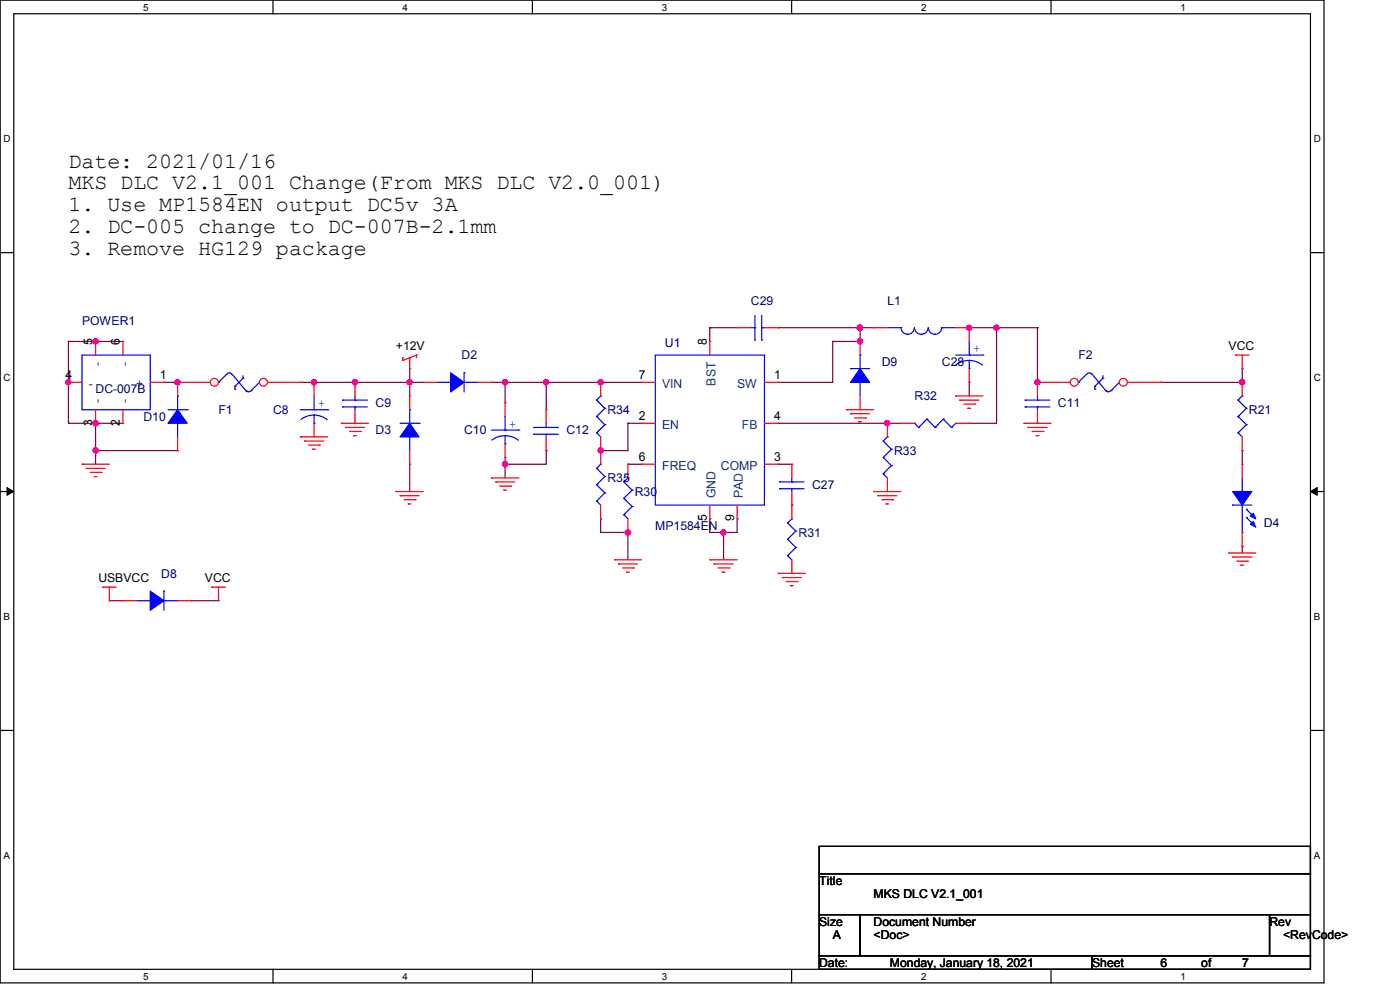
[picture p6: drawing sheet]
<svg xmlns="http://www.w3.org/2000/svg" width="297mm" height="210mm" viewBox="0 0 297 210" stroke-linecap="round" stroke-linejoin="round" font-family="sans-serif">
<path d="M0 0h280.9v208.5h-280.9zM2.9 2.9h275.1v202.7h-275.1z" fill="none" stroke="#000" stroke-width=".25"/>
<g fill="#fff">
<path d="M30.4 .3h1.1v2.4h-1.1z"/>
<path d="M30.4 205.9h1.1v2.3h-1.1z"/>
</g>
<path d="M57.9 0v2.9M57.9 205.6v2.9" fill="none" stroke="#000" stroke-width=".25"/>
<g fill="#fff">
<path d="M85.4 .3h1.1v2.4h-1.1z"/>
<path d="M85.4 205.9h1.1v2.3h-1.1z"/>
</g>
<path d="M112.9 0v2.9M112.9 205.6v2.9" fill="none" stroke="#000" stroke-width=".25"/>
<g fill="#fff">
<path d="M140.4 .3h1.2v2.4h-1.2z"/>
<path d="M140.4 205.9h1.2v2.3h-1.2z"/>
</g>
<path d="M167.9 0v2.9M167.9 205.6v2.9" fill="none" stroke="#000" stroke-width=".25"/>
<g fill="#fff">
<path d="M195.4 .3h1.2v2.4h-1.2z"/>
<path d="M195.4 205.9h1.2v2.3h-1.2z"/>
</g>
<path d="M223 0v2.9M223 205.6v2.9" fill="none" stroke="#000" stroke-width=".25"/>
<g fill="#fff">
<path d="M250.4 .3h1.2v2.4h-1.2z"/>
<path d="M250.4 205.9h1.2v2.3h-1.2z"/>
<path d="M.8 28.2h1.4v2.4h-1.4z"/>
<path d="M278.7 28.2h1.5v2.4h-1.5z"/>
<path d="M.8 78.9h1.4v2.3h-1.4z"/>
<path d="M278.7 78.9h1.5v2.3h-1.5z"/>
</g>
<path d="M0 53.6h2.9M278 53.6h2.9" fill="none" stroke="#000" stroke-width=".25"/>
<g fill="#fff">
<path d="M.8 129.6h1.3v2.3h-1.3z"/>
<path d="M278.7 129.6h1.4v2.3h-1.4z"/>
</g>
<path d="M0 104.3h2.9M278 104.3h2.9" fill="none" stroke="#000" stroke-width=".25"/>
<path d="M1.5 103.4l1.4 .9-1.4 .8zM278 104.3l1.4-.9v1.7z" fill="#000" stroke="#000" stroke-width=".21"/>
<g fill="#fff">
<path d="M.8 180.3h1.3v2.3h-1.3z"/>
<path d="M278.7 180.3h1.4v2.3h-1.4z"/>
</g>
<path d="M0 154.9h2.9M278 154.9h2.9M173.8 179.5h104.2v5.8h-104.2zM173.8 185.3h104.2v8.7h-104.2zM173.8 194h8.7v8.7h-8.7zM182.5 194h86.8v8.7h-86.8zM269.3 194h8.7v8.7h-8.7zM173.8 202.7h57.9v2.9h-57.9zM231.7 202.7h46.3v2.9h-46.3z" fill="none" stroke="#000" stroke-width=".25"/>
<g fill="none" stroke="#800040" stroke-width=".25">
<path d="M14.5 72.4h.1M14.5 72.4h11.6M14.5 72.4v17.4M20.3 72.4h.1M86.9 78.2h.1M86.9 78.2v5.8M150.6 69.5h.1M150.6 69.5v2.9M150.6 69.5h5.8M165.1 69.5h.1M165.1 69.5h20.2M176.7 72.4h.1"/>
<path d="M176.7 72.4v8.7h-11.6M182.5 69.5h.1M182.5 69.5v2.9h-5.8M205.6 69.5h.1M205.6 69.5h14.5M211.4 69.5h.1M211.4 69.5v20.3h-5.8M220.1 69.5h.1M220.1 69.5v11.6M263.5 78.2h.1M263.5 78.2v2.9h-17.3M14.5 81.1h.1"/>
<path d="M14.5 89.8h.1M14.5 89.8h11.6M20.3 95.6h.1M20.3 89.8h.1M20.3 89.8v8.7M20.3 95.6h17.4M34.8 81.1h.1M34.8 81.1h2.9M37.7 95.6h.1M63.7 81.1h.1M63.7 81.1h26.1M66.6 81.1h.1"/>
<path d="M75.3 81.1h.1M86.9 81.1h.1M86.9 98.5h.1M86.9 98.5v5.8M104.3 81.1h.1M104.3 81.1h31.8M107.1 81.1h.1M107.1 98.5h.1M107.1 97h.1M107.1 81.1v4.3M107.1 97v4.4M115.9 81.1h.1"/>
<path d="M115.9 95.6h.1M115.9 81.1v5.8M115.9 95.6v2.9h-8.8M127.4 81.1h.1M127.4 95.6h.1M133.2 98.5h.1M133.2 89.8h.1M133.2 98.5h2.9M133.2 89.8h2.9M133.2 89.8v5.8h-5.8M165.1 98.5h.1M165.1 81.1h.1"/>
<path d="M165.1 89.8h.1M165.1 98.5h2.9M165.1 89.8h26M188.3 89.8h.1M205.6 81.1h.1M205.6 89.8h.1M205.6 81.1v2.9M220.1 81.1h.1M246.2 81.1h.1M263.5 95.6h.1M263.5 95.6v2.9M127.4 110.1h.1"/>
<path d="M127.4 112.9h.1M127.4 110.1v2.8M127.4 112.9h5.8M133.2 112.9h.1M133.2 112.9v5.8M150.6 110.1h.1M150.6 112.9h.1M150.6 110.1v2.8M153.5 112.9h.1M153.5 112.9v5.8M156.4 110.1h.1M156.4 110.1v2.8h-5.8"/>
<path d="M263.5 115.9h.1M263.5 115.9v1.4M23.2 127.4h.1M23.2 127.4h2.9M40.6 127.4h.1M40.6 127.4h5.8"/>
</g>
<g fill="#f0f" stroke="#f0f" stroke-width=".25">
<circle cx="107.1" cy="81.1" r=".55"/>
<circle cx="107.1" cy="98.5" r=".55"/>
<circle cx="263.5" cy="81.1" r=".56"/>
<circle cx="115.8" cy="81.1" r=".55"/>
<circle cx="86.9" cy="81.1" r=".55"/>
<circle cx="75.3" cy="81.1" r=".56"/>
<circle cx="66.6" cy="81.1" r=".55"/>
<circle cx="37.6" cy="81.1" r=".55"/>
<circle cx="20.3" cy="95.5" r=".55"/>
<circle cx="20.3" cy="89.8" r=".56"/>
<circle cx="20.3" cy="72.4" r=".55"/>
<circle cx="14.5" cy="81.1" r=".55"/>
<circle cx="133.2" cy="112.9" r=".56"/>
<circle cx="153.5" cy="112.9" r=".55"/>
<circle cx="182.4" cy="72.4" r=".55"/>
<circle cx="182.4" cy="69.5" r=".55"/>
<circle cx="188.2" cy="89.8" r=".56"/>
<circle cx="205.6" cy="69.5" r=".56"/>
<circle cx="127.4" cy="81.1" r=".55"/>
<circle cx="127.4" cy="95.5" r=".55"/>
<circle cx="211.4" cy="69.5" r=".55"/>
<circle cx="220.1" cy="81.1" r=".56"/>
</g>
<g fill="none" stroke="#f00" stroke-width=".25">
<path d="M20.3 72.4h.1M20.3 72.4v2.9M26.1 72.4h.1M26.1 72.4v2.9M85.4 76.5h.1M85.4 75.9h.1M85.4 75.9v.6M86.9 75.9h.1M86.9 78.2h.1M86.9 75.9l-1.5 .6M86.9 75.9v2.3M88.3 75.3h.1"/>
<path d="M88.3 75.3v.6M88.3 75.3l-1.4 .6M150.6 72.4h.1M150.6 72.4v2.9M262.1 75.3h.1M262.1 75.3h2.9M263.5 78.2h.1M263.5 75.3v2.9M14.5 81.1h.1M14.5 81.1h2.9M17.4 98.5h.1M17.4 98.5h5.8"/>
<path d="M18.3 99.4h.1M18.3 99.4h4M20.3 89.8h.1M20.3 86.9v2.9M26.1 89.8h.1M26.1 86.9v2.9M31.9 81.1h2.9M34.8 81.1h.1M63.7 92.7h.1M63.7 92.7h5.8M64.6 93.6h.1M64.6 93.6h4.1"/>
<path d="M65.4 94.4h2.4M66.3 95.3h.1M66.3 95.3h.6M67.8 94.4h.1M72.4 89.8h.1M72.4 89.8h5.8M73.3 90.7h.1M73.3 90.7h4M74.2 91.5h2.3M75 92.4h.1M75 92.4h.6M76.5 91.5h.1"/>
<path d="M133.2 98.5h.1M133.2 98.5v2.9M136.1 81.1h.1M136.1 89.8h.1M136.1 98.5h.1M136.1 89.8h2.9M136.1 98.5h2.9M136.1 81.1h2.9M162.2 89.8h2.9M162.2 98.5h2.9M162.2 81.1h2.9M165.1 98.5h.1"/>
<path d="M165.1 89.8h.1M165.1 81.1h.1M179.5 86.9h.1M179.5 86.9h5.8M180.4 87.8h.1M180.4 87.8h4.1M181.3 88.6h2.3M182.2 89.5h.1M182.2 89.5h.6M183.6 88.6h.1M202.7 84h.1M202.7 84h5.8"/>
<path d="M203.6 84.9h.1M203.6 84.9h4M204.5 85.7h2.3M205.3 86.6h.1M205.3 86.6h.6M206.8 85.7h.1M217.2 89.8h.1M217.2 89.8h5.8M218.1 90.7h.1M218.1 90.7h4M218.9 91.5h2.3M219.8 92.4h.1"/>
<path d="M219.8 92.4h.6M221.2 91.5h.1M19.1 100.2h2.4M20 101.1h.1M20 101.1h.6M21.5 100.2h.1M84 104.3h.1M84 104.3h5.8M84.9 105.2h.1M84.9 105.2h4M85.7 106h2.4M86.6 106.9h.1"/>
<path d="M86.6 106.9h.6M88.1 106h.1M104.3 101.4h.1M104.3 101.4h5.8M105.2 102.2h.1M105.2 102.2h4M106 103.1h2.3M106.9 104h.1M106.9 104h.5M108.3 103.1h.1M130.3 118.7h.1M130.3 118.7h5.8"/>
<path d="M131.2 119.6h.1M131.2 119.6h4.1M133.2 112.9h.1M133.2 110.1v2.8M150.6 118.7h.1M150.6 110.1h.1M150.6 118.7h5.8M150.6 107.1v3M151.5 119.6h.1M151.5 119.6h4M156.4 110.1h.1M156.4 107.1v3"/>
<path d="M185.3 104.3h.1M185.3 104.3h5.8M186.2 105.2h.1M186.2 105.2h4M187.1 106h2.3M188 106.9h.1M188 106.9h.5M189.4 106h.1M260.6 117.3h.1M260.6 117.3h5.8M261.5 118.2h.1M261.5 118.2h4.1"/>
<path d="M262.4 119h2.3M263.2 119.9h.1M263.2 119.9h.6M264.7 119h.1M21.8 124.5h.1M21.8 124.5h2.8M23.2 127.4h.1M23.2 124.5v2.9M44.9 124.5h.1M44.9 124.5h2.9M46.4 127.4h.1M46.4 124.5v2.9"/>
<path d="M132.1 120.5h2.3M132.9 121.4h.1M132.9 121.4h.6M134.4 120.5h.1M152.3 120.5h2.3M153.2 121.4h.1M153.2 121.4h.6M154.6 120.5h.1M165.1 121.6h.1M165.1 121.6h5.8M165.9 122.5h.1M165.9 122.5h4.1"/>
<path d="M166.8 123.4h2.3M167.7 124.2h.1M167.7 124.2h.6M169.1 123.4h.1"/>
</g>
<g fill="none" stroke="#00f" stroke-width=".25">
<path d="M17.4 75.3h14.5v11.6h-14.5zM139 75.3h23.2v31.8h-23.2zM230.5 79.4l-1.7 1.7M230.6 79.4a.58 .58 0 0 1 .5-.3 .58 .58 0 0 1 .5 .3M231.7 79.4l2.9 3.4M234 79.7v.5M228.8 81.1h.1M232.2 82h.1M232.2 82.5h.1M232.2 82v.5M234 80.2h.1M234 80.2l-1.8 1.8"/>
<path d="M234.6 82.8h.1M235.7 82.8h.1M235.7 82.9a.84 .84 0 0 1-1.2 0M237.4 81.1l-1.7 1.7M132.3 109.2h.1M132.3 105.7h.1M132.3 102.2h.1M132.3 109.2l.9 .9M132.3 105.7l1.8 1.7M132.3 102.2l1.8 1.8M133.2 101.4h.1M133.2 101.4l-.9 .8"/>
<path d="M134.1 107.4h.1M134.1 104h.1M134.1 107.4l-1.8 1.8M134.1 104l-1.8 1.7"/>
</g>
<circle cx="238.3" cy="81.1" r=".84" fill="#fff" stroke="#f00" stroke-width=".25"/>
<path d="M239.2 81.1h7M246.2 81.1h.1" fill="none" stroke="#f00" stroke-width=".25"/>
<circle cx="227.9" cy="81.1" r=".84" fill="#fff" stroke="#f00" stroke-width=".25"/>
<path d="M168 98.5h.1M168 98.5v2.9M220.1 81.1h.1M220.1 81.1h6.9M168 107.1h.1M168 104.3v2.8" fill="none" stroke="#f00" stroke-width=".25"/>
<g fill="none" stroke="#00f" stroke-width=".25">
<path d="M48.1 79.4l-1.7 1.7M48.1 79.4a.55 .55 0 0 1 .5-.3 .55 .55 0 0 1 .5 .3M49.2 79.4l3 3.4M51.6 79.7v.5M46.4 81.1h.1M49.8 82h.1M49.8 82.5h.1M49.8 82v.5M51.6 80.2h.1M51.6 80.2l-1.8 1.8M52.2 82.8h.1M53.3 82.8h.1"/>
<path d="M53.3 82.9l-.6 .2-.6-.2M55 81.1l-1.7 1.7M165.4 102.2h.1M165.4 103.7h.1M165.4 102.2h5.2M165.4 103.7h5.2M168 103.7h.1M168 102.2h.1M168 101.4v.8M168 103.7v.6"/>
</g>
<circle cx="55.9" cy="81.1" r=".84" fill="#fff" stroke="#f00" stroke-width=".25"/>
<path d="M56.8 81.1h6.9M63.7 81.1h.1" fill="none" stroke="#f00" stroke-width=".25"/>
<circle cx="45.5" cy="81.1" r=".84" fill="#fff" stroke="#f00" stroke-width=".25"/>
<g fill="none" stroke="#f00" stroke-width=".25">
<path d="M156.4 69.5h.1M156.4 69.5h2.9M162.2 69.5h2.9M165.1 69.5h.1M182.5 72.4h.1M182.5 72.4v2.9M185.3 69.5h.1M185.3 69.5h3M202.7 69.5h2.9M205.6 69.5h.1M205.6 69.5v2.9M205.6 78.2v2.9"/>
<path d="M37.7 81.1h.1M37.7 95.6h.1M37.7 81.1h6.9M37.7 81.1v2.9M37.7 92.7v2.9M66.6 81.1h.1M66.6 92.7h.1M66.6 81.1v2.9M66.6 89.8v2.9M75.3 89.8h.1M75.3 81.1h.1M75.3 81.1v2.9"/>
<path d="M75.3 86.9v2.9M86.9 98.5h.1M86.9 84h.1M86.9 84v2.9M86.9 95.6v2.9M89.8 81.1h.1M89.8 81.1h2.9M101.4 81.1h2.9M104.3 81.1h.1M107.1 85.4h.1M107.1 97h.1M107.1 85.4v2.9"/>
<path d="M107.1 94.1v2.9M115.9 95.6h.1M115.9 86.9h.1M115.9 86.9v2.9M115.9 92.7v2.9M127.4 95.6h.1M127.4 81.1h.1M127.4 81.1v2.9M127.4 92.7v5.8M182.5 86.9h.1M182.5 84v2.9M188.3 89.8h.1"/>
<path d="M188.3 89.8v2.9M191.1 89.8h.1M191.1 89.8h2.9M202.7 89.8h2.9M205.6 89.8h.1M205.6 81.1h.1M220.1 89.8h.1M220.1 81.1h.1M220.1 81.1v2.9M220.1 86.9v2.9M263.5 98.5h.1M263.5 95.6h.1"/>
<path d="M263.5 81.1h.1M263.5 81.1v2.9M263.5 92.7v2.9M263.5 98.5v2.9M127.4 110.1h.1M127.4 107.1v3M168 107.1h.1M168 107.1v3M168 118.7v2.9M188.3 104.3h.1M188.3 101.4v2.9M263.5 115.9h.1"/>
<path d="M263.5 112.9v3M26.1 127.4h.1M26.1 127.4h2.9M37.7 127.4h2.9M40.6 127.4h.1M168 121.6h.1"/>
</g>
<g fill="none" stroke="#00f" stroke-width=".25">
<path d="M98.5 79.1h.1M98.5 79.1v4M159.3 69.5h.8M160.1 72.1h.1M160.1 69.5h.1M160.1 66.9v5.2M161.6 69.5h.1M161.6 72.1h.1M161.6 69.5h.6M161.6 66.9v5.2M180.4 78.2h.1M180.4 78.2h4.1"/>
<path d="M182.5 75.3h.1M182.5 75.3v2.9M188.3 69.5h2.8M191.1 69.5a1.42 1.42 0 0 0 1.5 1.4 1.42 1.42 0 0 0 1.4-1.4M191.1 69.5h.1M194 69.5a1.44 1.44 0 0 0 1.5 1.4 1.44 1.44 0 0 0 1.4-1.4M196.9 69.5a1.42 1.42 0 0 0 1.5 1.4 1.42 1.42 0 0 0 1.4-1.4M199.8 69.5h.1M199.8 69.5h2.9M202.7 75.3h5.8M205.6 78.2h.1M205.6 75.3h.1"/>
<path d="M205.6 76.5l1.5 .2 1.3 .7M205.6 76.5l-1.5 .2-1.3 .7M205.6 72.4v2.9M205.6 76.5v1.7M208.5 75.3h.1M35.6 86.9h4.1M37.7 89.8h.1M37.7 84h.1M37.7 84v2.9M37.7 89.8v2.9M39.7 86.9h.1M63.7 86.9h5.8"/>
<path d="M66.6 89.8h.1M66.6 86.9h.1M66.6 88.1l1.5 .2 1.3 .7M66.6 88.1l-1.5 .2-1.3 .7M66.6 84v2.9M66.6 88.1v1.7M69.5 86.9h.1M72.7 84.9h.1M72.7 86.3h.1M72.7 84.9h5.2M72.7 86.3h5.2M75.3 86.3h.1"/>
<path d="M75.3 84.9h.1M75.3 84v.9M75.3 86.3v.6M84.9 89.8h4M86.9 92.7h.1M86.9 86.9h.1M86.9 86.9v2.9M86.9 92.7v2.9M88.9 89.8h.1M92.7 81.1h2.9M95.6 81.1h.1M98.5 81.1h2.9"/>
<path d="M101.4 81.1h.1M104.3 91.2h5.8M107.1 94.1h.1M107.1 91.2h.1M107.1 92.4l1.5 .3 1.4 .7M107.1 92.4l-1.4 .3-1.4 .7M107.1 88.3v2.9M107.1 92.4v1.7M110.1 91.2h.1M113.2 90.7h.1M113.2 92.1h.1M113.2 90.7h5.2"/>
<path d="M113.2 92.1h5.2M115.9 92.1h.1M115.9 90.7h.1M115.9 89.8v.9M115.9 92.1v.6M126.6 91.8h.1M126.6 88.3h.1M126.6 84.9h.1M126.6 99.4h.1M126.6 91.8l.8 .9M126.6 88.3l1.7 1.8M126.6 84.9l1.7 1.7"/>
<path d="M126.6 99.4l1.7 1.7M127.4 84h.1M127.4 98.5h.1M127.4 84l-.8 .9M127.4 98.5l-.8 .9M128.3 90.1h.1M128.3 86.6h.1M128.3 90.1l-1.7 1.7M128.3 86.6l-1.7 1.7M182.5 81.1h.1M182.5 81.1v2.9M187.4 97h.1"/>
<path d="M187.4 93.6h.1M187.4 97l1.7 1.8M187.4 93.6l1.7 1.7M188.3 92.7h.1M188.3 92.7l-.9 .9M189.1 98.8h.1M189.1 95.3h.1M189.1 98.8l-1.7 1.7M189.1 95.3l-1.7 1.7M194 89.8h.1M194 89.8l.9 .9M194.9 90.7h.1"/>
<path d="M196.6 88.9h.1M196.6 88.9l1.8 1.8M196.6 88.9l-1.7 1.8M198.4 90.7h.1M200.1 88.9h.1M200.1 88.9l1.7 1.8M200.1 88.9l-1.7 1.8M201.8 90.7h.1M202.7 89.8l-.9 .9M217.5 84.9h.1M217.5 86.3h.1M217.5 84.9h5.2"/>
<path d="M217.5 86.3h5.2M220.1 86.3h.1M220.1 84.9h.1M220.1 84v.9M220.1 86.3v.6M262.6 91.8h.1M262.6 88.3h.1M262.6 84.9h.1M262.6 91.8l.9 .9M262.6 88.3l1.8 1.8M262.6 84.9l1.8 1.7M263.5 84h.1"/>
<path d="M263.5 84l-.9 .9M264.4 90.1h.1M264.4 86.6h.1M264.4 90.1l-1.8 1.7M264.4 86.6l-1.8 1.7M126.6 106.3h.1M126.6 102.8h.1M126.6 106.3l.8 .8M126.6 102.8l1.7 1.8M128.3 104.6h.1M128.3 101.1h.1M128.3 104.6l-1.7 1.7"/>
<path d="M128.3 101.1l-1.7 1.7M167.1 117.9h.1M167.1 114.4h.1M167.1 110.9h.1M167.1 117.9l.9 .8M167.1 114.4l1.7 1.7M167.1 110.9l1.7 1.7M168 110.1h.1M168 110.1l-.9 .8M168.8 116.1h.1M168.8 112.6h.1M168.8 116.1l-1.7 1.8"/>
<path d="M168.8 112.6l-1.7 1.8M187.4 100.5h.1M187.4 100.5l.9 .9M261.5 107.1h.1M261.5 107.1h4.1M263.5 104.3h.1M263.5 112.9h.1M263.5 101.4v2.9M263.5 107.1v5.8M264.4 108h.1M264.4 109.8h.1M264.4 108l1.7 1.8"/>
<path d="M264.4 109.8l1.7 1.7M29 127.4h2.9M31.9 127.4h.1M34.8 125.4h.1M34.8 125.4v4.1M34.8 127.4h2.9M37.7 127.4h.1"/>
</g>
<g fill="#00f" stroke="#00f" stroke-width=".25">
<path d="M86.9 89.8l2 2.9h-4z" fill-rule="evenodd"/>
<path d="M182.5 78.2l2 2.9h-4.1z" fill-rule="evenodd"/>
<path d="M31.9 125.4l2.9 2-2.9 2.1z" fill-rule="evenodd"/>
<path d="M261.5 104.3h4.1l-2.1 2.8z" fill-rule="evenodd"/>
<path d="M265.9 110.6l.5 1.2-1.1-.6z" fill-rule="evenodd"/>
<path d="M265.9 108.9l.5 1.2-1.1-.6z" fill-rule="evenodd"/>
<path d="M95.6 79.1l2.9 2-2.9 2z" fill-rule="evenodd"/>
<path d="M37.7 86.9l2 2.9h-4.1z" fill-rule="evenodd"/>
</g>
<g fill="#f0f" stroke="#f0f" stroke-width=".25">
<circle cx="107.1" cy="81.1" r=".55"/>
<circle cx="107.1" cy="98.5" r=".55"/>
<circle cx="263.5" cy="81.1" r=".56"/>
<circle cx="115.8" cy="81.1" r=".55"/>
<circle cx="86.9" cy="81.1" r=".55"/>
<circle cx="75.3" cy="81.1" r=".56"/>
<circle cx="66.6" cy="81.1" r=".55"/>
<circle cx="37.6" cy="81.1" r=".55"/>
<circle cx="20.3" cy="95.5" r=".55"/>
<circle cx="20.3" cy="89.8" r=".56"/>
<circle cx="20.3" cy="72.4" r=".55"/>
<circle cx="14.5" cy="81.1" r=".55"/>
<circle cx="133.2" cy="112.9" r=".56"/>
<circle cx="153.5" cy="112.9" r=".55"/>
<circle cx="182.4" cy="72.4" r=".55"/>
<circle cx="182.4" cy="69.5" r=".55"/>
<circle cx="188.2" cy="89.8" r=".56"/>
<circle cx="205.6" cy="69.5" r=".56"/>
<circle cx="127.4" cy="81.1" r=".55"/>
<circle cx="127.4" cy="95.5" r=".55"/>
<circle cx="211.4" cy="69.5" r=".55"/>
<circle cx="220.1" cy="81.1" r=".56"/>
</g>
<g font-size="4.6">
<text x="14.5" y="35.6">Date: 2021/01/16</text>
<text x="14.5" y="40.2">MKS DLC V2.1_001 Change(From MKS DLC V2.0_001)</text>
<text x="14.5" y="44.8">1. Use MP1584EN output DC5v 3A</text>
<text x="14.5" y="49.4">2. DC-005 change to DC-007B-2.1mm</text>
<text x="14.5" y="54">3. Remove HG129 package</text>
</g>
<g font-size="2.6" fill="#000080">
<text x="159.3" y="64.6">C29</text>
<text x="188.3" y="64.6">L1</text>
<text x="17.4" y="69">POWER1</text>
<text x="97.9" y="76.2">D2</text>
<text x="141.1" y="73.6">U1</text>
<text x="187.1" y="77.6">D9</text>
<text x="199.8" y="77.6">C28</text>
<text x="228.8" y="76.2">F2</text>
<text x="20.3" y="83.4">DC-007B</text>
<text x="30.4" y="89.2">D10</text>
<text x="46.4" y="87.8">F1</text>
<text x="58" y="87.8">C8</text>
<text x="79.7" y="86.3">C9</text>
<text x="128.9" y="87.8">R34</text>
<text x="194" y="84.9">R32</text>
<text x="224.4" y="86.3">C11</text>
<text x="265" y="87.8">R21</text>
<text x="79.7" y="92.1">D3</text>
<text x="98.5" y="92.1">C10</text>
<text x="120.2" y="92.1">C12</text>
<text x="189.7" y="96.5">R33</text>
<text x="128.9" y="102.2">R35</text>
<text x="134.7" y="105.2">R30</text>
<text x="172.3" y="103.7">C27</text>
<text x="139" y="112.4">MP1584EN</text>
<text x="169.4" y="113.8">R31</text>
<text x="268.1" y="111.8">D4</text>
<text x="34.2" y="122.5">D8</text>
</g>
<g font-size="2.6">
<text x="19.6" y="73.3" transform="rotate(-90 19.6 73.3)">5</text>
<text x="25.4" y="73.3" transform="rotate(-90 25.4 73.3)">6</text>
<text x="84" y="74.2">+12V</text>
<text x="149.9" y="73.3" transform="rotate(-90 149.9 73.3)">8</text>
<text x="260.6" y="74.2">VCC</text>
<text x="13.9" y="80.5">4</text>
<text x="33.9" y="80.5">1</text>
<text x="135.5" y="80.5">7</text>
<text x="164.2" y="80.5">1</text>
<text x="135.5" y="89.2">2</text>
<text x="164.2" y="89.2">4</text>
<text x="19.6" y="90.4" transform="rotate(-90 19.6 90.4)">3</text>
<text x="25.4" y="90.4" transform="rotate(-90 25.4 90.4)">2</text>
<text x="135.5" y="97.8">6</text>
<text x="164.2" y="97.8">3</text>
<text x="149.9" y="110.6" transform="rotate(-90 149.9 110.6)">5</text>
<text x="155.7" y="110.6" transform="rotate(-90 155.7 110.6)">9</text>
<text x="20.9" y="123.4">USBVCC</text>
<text x="43.5" y="123.4">VCC</text>
<text x="173.8" y="187.7">Title</text>
<text x="185.3" y="190.6">MKS DLC V2.1_001</text>
<text x="173.8" y="196.3">Size</text>
<text x="185.3" y="196.3">Document Number</text>
<text x="269.3" y="196.3">Rev</text>
<text x="176.7" y="199.3">A</text>
<text x="185.3" y="199.3">&lt;Doc&gt;</text>
<text x="272.2" y="199.3">&lt;RevCode&gt;</text>
<text x="173.8" y="205.1">Date:</text>
<text x="188.8" y="205.1">Monday, January 18, 2021</text>
<text x="231.7" y="205.1">Sheet</text>
<text x="246.2" y="205.1">6</text>
<text x="254.8" y="205.1">of</text>
<text x="263.5" y="205.1">7</text>
</g>
<g font-size="2.6" fill="#004080">
<text x="21.5" y="77.6" transform="rotate(-90 21.5 77.6)">-</text>
<text x="27.3" y="77.6" transform="rotate(-90 27.3 77.6)">-</text>
<text x="18.8" y="82.3">-</text>
<text x="28.9" y="82.3">+</text>
<text x="140.5" y="82.3">VIN</text>
<text x="151.8" y="81.8" transform="rotate(-90 151.8 81.8)">BST</text>
<text x="156.4" y="82.3">SW</text>
<text x="21.5" y="85.5" transform="rotate(-90 21.5 85.5)">-</text>
<text x="27.3" y="85.5" transform="rotate(-90 27.3 85.5)">-</text>
<text x="140.5" y="91">EN</text>
<text x="157.4" y="91">FB</text>
<text x="140.5" y="99.7">FREQ</text>
<text x="152.9" y="99.7">COMP</text>
<text x="151.8" y="105.7" transform="rotate(-90 151.8 105.7)">GND</text>
<text x="157.6" y="105.7" transform="rotate(-90 157.6 105.7)">PAD</text>
</g>
<g font-size="2.6" fill="#00f">
<text x="206.5" y="74.8">+</text>
<text x="67.5" y="86.4">+</text>
<text x="108" y="90.7">+</text>
</g>
<g font-size="2.1">
<text x="30.4" y="2.2">5</text>
<text x="85.4" y="2.2">4</text>
<text x="140.4" y="2.2">3</text>
<text x="195.4" y="2.2">2</text>
<text x="250.5" y="2.2">1</text>
<text x=".8" y="30.1">D</text>
<text x="278.7" y="30.1">D</text>
<text x=".8" y="80.8">C</text>
<text x="278.7" y="80.8">C</text>
<text x=".8" y="131.5">B</text>
<text x="278.7" y="131.5">B</text>
<text x=".8" y="182.2">A</text>
<text x="278.7" y="182.2">A</text>
<text x="30.4" y="207.8">5</text>
<text x="85.4" y="207.8">4</text>
<text x="140.4" y="207.8">3</text>
<text x="195.4" y="207.8">2</text>
<text x="250.5" y="207.8">1</text>
</g>
</svg>
